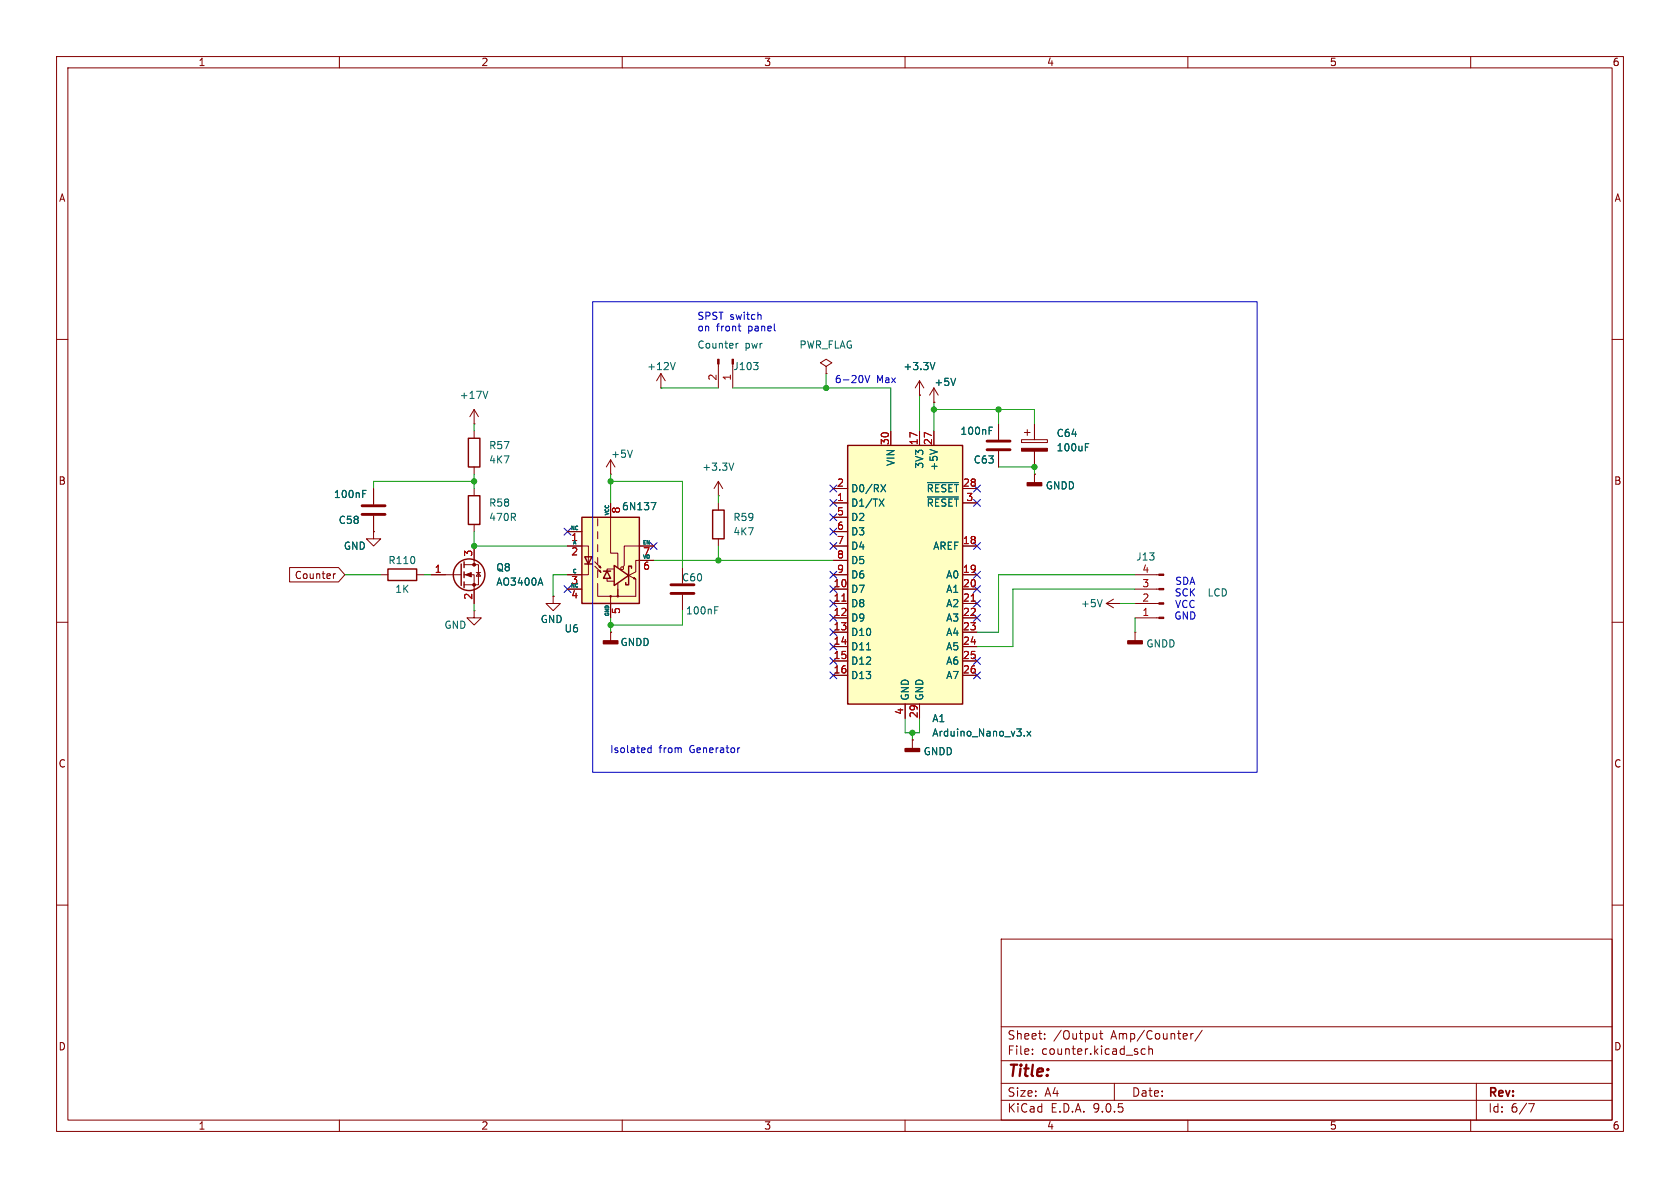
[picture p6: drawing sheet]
<svg xmlns="http://www.w3.org/2000/svg" width="297mm" height="210mm" viewBox="0 0 297 210" stroke-linecap="round" stroke-linejoin="round" font-family="sans-serif">
<g fill="none" stroke="#840000" stroke-width=".18">
<path d="M10 10h277v190h-277zM12 12h273v186h-273zM60 10v2M110 10v2M160 10v2M210 10v2M260 10v2M10 60h2M285 60h2M10 110h2M285 110h2M10 160h2"/>
<path d="M177 166h108v32h-108zM285 160h2M60 198v2M110 198v2M160 198v2M177 194.5h108M177 191.5h108M177 187.5h108M177 181.5h108M182.5 186.3v.1M182.5 185.5v.1M184.7 183.6v.1"/>
<path d="M184.7 182.8v.1M193.9 182.7v1M193.9 183.6l-.2 .1M194.4 182.7h.6M194.6 182.2v1.3l.4 .2M197 191.5v3M202.5 185.5l-.5-.1-.3 .3v.4l.2 .2h.6M203.1 185.5l.2-.1 .4 .1v.9M203.1 184.9v1.5M210 198v2M210.5 182.7v1M211 182.7l-.3 .1-.2 .2"/>
<path d="M212.5 182.1l-1.3 2M260 198v2M261 191.5v6.5M270.2 195.1h1l-.6 1.5"/>
</g>
<path d="M102.9 91.4h10.1v15.3h-10.1z" fill="#ffffc2"/>
<g fill="none" stroke="#840000" stroke-width=".18">
<path d="M83.8 74.9h.1M83.8 72.4v2.5M83.8 76.2v1.3M83.8 72.4l-.7 1.3M83.8 72.4l.8 1.3M116.8 68.6h.1M116.8 66l-.7 1.3M116.8 66l.8 1.3M116.8 66v2.6M127 64.4v4.2M129.5 64.8v3.8M146 64.8l1.1-.7-1.1-.6-1 .6 1 .7v1.2"/>
<path d="M146 66h.1M162.6 69.9h.1M162.6 67.3l-.8 1.3M162.6 67.3l.7 1.3M162.6 67.3v2.6M165.1 71.1h.1M165.1 68.6l-.8 1.3M165.1 68.6l.8 1.3M165.1 68.6v2.5M180.6 77.7h4.6v.5h-4.6zM181.1 76.5h1M181.6 75.9v1.1"/>
<path d="M182.9 74.9v2.8M182.9 79.8v2.8M66 94v1.3h1.3l-1.3 1.2-1.2-1.2h1.2M66 94h.1M66 86.4v2.8M66 91.2v2.8M82 99.8h2.6v3.6h-2.6M83.8 82.6v1.2M83.8 86.4v1.2M83.8 92.7v1.3M83.8 96.5v3.3M100.3 96.5h3.7v5.1h-3.7"/>
<path d="M100.3 94h2.6M105.2 99.3l1 1.1-.3-.2 .2-.2 .1 .4M105.7 91.7v1.3M105.7 94v1.3M105.7 96.3v1.2M105.7 98.6v1.2M107.9 88.9v8.9h1.3v2.5M107.9 83.8h.1M107.9 81.3v2.5M107.9 81.3l-.7 1.3M107.9 81.3l.8 1.3M115.6 99.1h-3.2v2l-1.3 .6 1.3 .7v3h-3.2v-2.3"/>
<path d="M115.6 96.5h-5.2v3.4l-.3 .3M127 87.6h.1M127 85.1l-.8 1.3M127 85.1l.8 1.3M127 85.1v2.5M127 88.9v1.3M127 95.3v1.2M182.9 83.8h.1M182.9 83.8v1.5M67.3 101.6h1.3M73.7 101.6h1.2M76.2 101.6h5.3"/>
<path d="M82 101.6h1.8v5.1M83.8 108v1.2h1.3l-1.3 1.3-1.3-1.3h1.3M83.8 108h.1M84.2 101.2h.8M84.6 101.2l.4 .7h-.8zM97.8 105.4v1.3h1.3l-1.3 1.3-1.3-1.3h1.3M97.8 105.4h.1M100.3 104.1h2.6M105.2 100.1l1 1.1-.3-.2 .2-.2 .1 .4M105.7 103.1v2.3h2.2M105.7 100.8v1.3M107.3 102.4v.3h1.3"/>
<path d="M107.9 111.8h.1M107.9 111.8v1.5M108.5 100.6h-1.2v.4M109.2 104.1v1.3h-1.3v3.8M120.6 100.3v2.8M120.6 105.2v2.8M195.6 106.7l1.2 .7M195.6 106.7h2.5M196.8 105.9l-1.2 .8M198.1 106.7h.1M200.7 111.8h.1M200.7 101.6h4.2"/>
<path d="M200.7 104.1h4.2M200.7 111.8v1.5M200.7 106.7h4.2M200.7 109.2h4.2M161.3 130.8h.1M161.3 130.8v1.5"/>
<circle cx="110" cy="100.5" r=".25"/>
</g>
<g fill="none" stroke="#840000" stroke-width=".25">
<path d="M82.8 77.5h2v5.1h-2zM81.5 99.7v3.8M82 99.3v1M82.8 87.6h2v5.1h-2zM102.9 91.4h10.1v15.3h-10.1zM103.4 98.4h1.2l-.6 1.3zM103.4 99.7h1.2M108.6 99.9l2.5 1.8-2.5 1.8zM126 90.2h2v5.1h-2zM68.6 100.6h5.1v2h-5.1zM82 101.1v1M82 102.9v1"/>
<path d="M106.7 101h1.2M107.3 101l.6 1.2h-1.2zM111.1 101.7v1.7h-.5v-.4M111.6 100.5v-.4h-.5v1.6"/>
<circle cx="82.9" cy="101.6" r="2.79"/>
</g>
<g fill="#840000" stroke="#840000" stroke-width=".18">
<path d="M112.1 102.1l.3 .3-.4-.1z"/>
<path d="M82.3 101.6l1-.4v.8z"/>
<path d="M204.9 109.1h.8v.2h-.8z"/>
<path d="M204.9 106.6h.8v.2h-.8z"/>
<path d="M204.9 104h.8v.3h-.8z"/>
<path d="M204.9 101.5h.8v.2h-.8z"/>
<path d="M180.6 79.2h4.6v.6h-4.6z"/>
<path d="M129.4 63.5h.3v.9h-.3z"/>
<path d="M126.9 63.5h.2v.9h-.2z"/>
<circle cx="107.9" cy="105.4" r=".13"/>
<circle cx="109.2" cy="105.4" r=".13"/>
<circle cx="83.8" cy="99.8" r=".25"/>
<circle cx="83.8" cy="103.4" r=".25"/>
</g>
<g fill="none" stroke="#006464" stroke-width=".18">
<path d="M86.2 69.2l-.4 1.2M111.8 79.6l-.4 1.2M119.4 64.1l-.5 1.2M130.1 60.7v.8M130.5 60.7l-.4 .2M133.2 64.1h.8l-.4 .5M133.9 64.6l.1 .2-.1 .5M165.3 64.1l-.4 1.2M168.9 66.9l-.4 1.2M191.9 79h.4M191.9 78.4h.6M64.1 87.3h.4"/>
<path d="M64.1 86.7h.6M115.1 88.8h.9l-.6 1.3M129.7 81.9l-.4 1.2M95.5 102.2l.5 1.2M126.4 107.9h.4M126.4 107.3h.6M194.9 106l-.5 1.3"/>
</g>
<g fill="#840000" stroke="#840000" stroke-width=".25">
<path d="M199.4 113.3h2.5v.5h-2.5z"/>
<path d="M181.6 85.3h2.5v.6h-2.5z"/>
<path d="M106.7 113.3h2.5v.5h-2.5z"/>
<path d="M160 132.3h2.6v.5h-2.6z"/>
</g>
<path d="M64 90.9h4.1M64 89.4h4.1M118.6 103.4h4.1M118.6 104.9h4.1" fill="none" stroke="#840000" stroke-width=".51"/>
<path d="M149.9 78.7h20.3v45.8h-20.3z" fill="#ffffc2"/>
<path d="M149.9 78.7h20.3v45.8h-20.3z" fill="none" stroke="#840000" stroke-width=".25"/>
<g fill="none" stroke="#840000" stroke-width=".18">
<path d="M157.5 76.2v2.5M162.6 69.9h.1M162.6 76.2v2.5M165.1 71.1h.1M165.1 76.2v2.5M176.5 74.9v2.8M176.5 79.8v2.8M182.9 74.9v2.8M182.9 79.8v2.8M66 94h.1M66 86.4v2.8M66 91.2v2.8"/>
<path d="M83.8 96.5v2.6M100.3 94h2.6M100.3 96.5h2.6M107.9 88.9v2.5M113 96.5h2.6M113 99.1h2.6M147.3 86.4h2.6M147.3 88.9h2.6M147.3 91.4h2.6M147.3 94h2.6M147.3 96.5h2.6M147.3 99.1h2.6"/>
<path d="M170.2 86.4h2.5M170.2 88.9h2.5M170.2 96.5h2.5M182.9 83.8h.1M51.2 100.3h8.6l1.2 1.3-1.2 1.3h-8.6zM58.9 101.4v.9M59.3 101.4l-.4 .3M76.2 101.6h2.5M83.8 104.1v2.6M97.8 105.4h.1M100.3 101.6h2.6M100.3 104.1h2.6"/>
<path d="M107.9 111.8h.1M107.9 106.7v2.5M147.3 101.6h2.6M147.3 104.1h2.6M147.3 106.7h2.6M147.3 109.2h2.6M147.3 111.8h2.6M147.3 114.3h2.6M147.3 116.8h2.6M147.3 119.4h2.6M170.2 101.6h2.5M170.2 104.1h2.5"/>
<path d="M170.2 106.7h2.5M170.2 109.2h2.5M170.2 111.8h2.5M170.2 114.3h2.5M170.2 116.8h2.5M170.2 119.4h2.5M160 124.5v2.5M161.3 130.8h.1M162.6 124.5v2.5"/>
</g>
<g fill="none" stroke="#006464" stroke-width=".18">
<path d="M164.4 79.5l1.3 .4M165.3 64.1l-.4 1.2M168.9 66.9l-.4 1.2M174.9 76.1h.4M174.9 75.5h.6M191.9 79h.4M191.9 78.4h.6M64.1 87.3h.4M64.1 86.7h.6M115.1 88.8h.9l-.6 1.3M155.4 88.2l.9 1.3M155.7 85.7l.9 1.2"/>
<path d="M156.3 88.2l-.9 1.3M156.6 85.7l-.9 1.2M164 85.3h5.4M164 87.9h5.4M95.5 102.2l.5 1.2M153.2 114.9h.7M181.1 130v.1M181.6 129.3l.6 .8M182.2 129.3l-.6 .8"/>
</g>
<path d="M148.8 106.3h.8M171.7 106.3h.7" fill="none" stroke="#a90000" stroke-width=".18"/>
<path d="M174.5 78h4.1M174.5 79.5h4.1" fill="none" stroke="#840000" stroke-width=".51"/>
<g fill="none" stroke="#009600" stroke-width=".18">
<path d="M83.8 74.9v1.3M116.8 68.6h10.2M129.5 68.6h28v7.6M146 66v2.6M162.6 69.9v6.3M165.1 72.4h17.8v2.5M165.1 71.1v5.1M176.5 72.4v2.5M83.8 85.1h-17.8v1.3M83.8 83.8v2.6M83.8 94v2.5h16.5M107.9 85.1h12.7v15.2"/>
<path d="M107.9 83.8v5.1M115.6 99.1h31.7M127 87.6v1.3M127 96.5v2.6M176.5 82.6h6.4v1.2M61 101.6h6.3M74.9 101.6h1.3M83.8 106.7v1.3M100.3 101.6h-2.5v3.8M107.9 109.2v2.6M120.6 108v2.5h-12.7M198.1 106.7h2.6"/>
<path d="M200.7 109.2v2.6M200.7 104.1h-21.6v10.2h-6.4M200.7 101.6h-24.2v10.2h-3.8M160 127v2.5h2.6v-2.5M161.3 129.5v1.3"/>
</g>
<g fill="none" stroke="#000084" stroke-width=".18">
<path d="M99.7 93.4l1.2 1.2M100.9 93.4l-1.2 1.2M115 95.9l1.2 1.2M116.2 95.9l-1.2 1.2M146.7 95.9l1.2 1.2M146.7 90.8l1.2 1.2M146.7 93.4l1.2 1.2M146.7 85.8l1.2 1.2M146.7 88.3l1.2 1.2M147.9 95.9l-1.2 1.2M147.9 90.8l-1.2 1.2M147.9 93.4l-1.2 1.2"/>
<path d="M147.9 85.8l-1.2 1.2M147.9 88.3l-1.2 1.2M172.1 95.9l1.2 1.2M172.1 85.8l1.2 1.2M172.1 88.3l1.2 1.2M173.3 95.9l-1.2 1.2M173.3 85.8l-1.2 1.2M173.3 88.3l-1.2 1.2M99.7 103.5l1.2 1.2M100.9 103.5l-1.2 1.2M146.7 103.5l1.2 1.2M146.7 111.2l1.2 1.2"/>
<path d="M146.7 118.8l1.2 1.2M146.7 106.1l1.2 1.2M146.7 108.6l1.2 1.2M146.7 113.7l1.2 1.2M146.7 116.2l1.2 1.2M146.7 101l1.2 1.2M147.9 103.5l-1.2 1.2M147.9 111.2l-1.2 1.2M147.9 118.8l-1.2 1.2M147.9 106.1l-1.2 1.2M147.9 108.6l-1.2 1.2M147.9 113.7l-1.2 1.2"/>
<path d="M147.9 116.2l-1.2 1.2M147.9 101l-1.2 1.2M172.1 118.8l1.2 1.2M172.1 116.2l1.2 1.2M172.1 103.5l1.2 1.2M172.1 106.1l1.2 1.2M172.1 101l1.2 1.2M172.1 108.6l1.2 1.2M173.3 118.8l-1.2 1.2M173.3 116.2l-1.2 1.2M173.3 103.5l-1.2 1.2M173.3 106.1l-1.2 1.2"/>
<path d="M173.3 101l-1.2 1.2M173.3 108.6l-1.2 1.2"/>
</g>
<path d="M104.8 53.3h117.4v83.2h-117.4zM130.5 57.7h.5M130.7 58.4l.3 .1M134.4 55.6l.1 .2v.7M152.9 66.4l.4 1.2 .5-1.2M115.1 131.8v1.2M115.1 132.3l-.3-.1-.3 .2 .1 .6h.5M130.8 132.2l-.3 .1" fill="none" stroke="#0000c2" stroke-width=".18"/>
<g fill="#009600" stroke="#009600" stroke-width=".18">
<circle cx="176.5" cy="72.4" r=".46"/>
<circle cx="165.1" cy="72.4" r=".46"/>
<circle cx="182.9" cy="82.6" r=".46"/>
<circle cx="161.3" cy="129.5" r=".46"/>
<circle cx="127" cy="99.1" r=".46"/>
<circle cx="146" cy="68.6" r=".46"/>
<circle cx="107.9" cy="110.5" r=".46"/>
<circle cx="83.8" cy="85.1" r=".46"/>
<circle cx="83.8" cy="96.5" r=".46"/>
<circle cx="107.9" cy="85.1" r=".46"/>
</g>
<text font-size="2.8" fill="#840000" x="178" y="190.9">Title:</text>
<g font-size="2.1" fill="#840000">
<text x="178" y="184">Sheet:</text>
<text x="186.2" y="184">/Output</text>
<text x="196.5" y="184">Amp/Counter/</text>
<text x="178" y="186.7">File:</text>
<text x="184.1" y="186.7">counter.kicad_sch</text>
<text x="178" y="196.9">KiCad</text>
<text x="178" y="194.1">Size:</text>
<text x="184.7" y="194.1">A4</text>
<text x="185.7" y="196.9">E.D.A.</text>
<text x="193.3" y="196.9">9.0.5</text>
<text x="200" y="194.1">Date:</text>
<text x="263" y="194.3">Rev:</text>
<text x="263" y="196.9">Id:</text>
<text x="267.1" y="196.9">6/7</text>
</g>
<g font-size="1.8" fill="#840000">
<text x="35" y="11.9">1</text>
<text x="85" y="11.9">2</text>
<text x="135" y="11.9">3</text>
<text x="185" y="11.9">4</text>
<text x="235" y="11.9">5</text>
<text x="285" y="11.9">6</text>
<text x="10.3" y="35.9">A</text>
<text x="285.3" y="35.9">A</text>
<text x="10.3" y="85.9">B</text>
<text x="285.3" y="85.9">B</text>
<text x="52" y="102.6">Counter</text>
<text x="10.3" y="135.9">C</text>
<text x="285.3" y="135.9">C</text>
<text x="10.3" y="185.9">D</text>
<text x="285.3" y="185.9">D</text>
<text x="35" y="199.9">1</text>
<text x="85" y="199.9">2</text>
<text x="135" y="199.9">3</text>
<text x="185" y="199.9">4</text>
<text x="235" y="199.9">5</text>
<text x="285" y="199.9">6</text>
</g>
<g font-size="1.8" fill="#0000c2">
<text x="123.2" y="56.7">SPST switch</text>
<text x="123.2" y="58.8">on</text>
<text x="126.7" y="58.8">front</text>
<text x="132.4" y="58.8">panel</text>
<text x="147.5" y="67.9">6-20V</text>
<text x="155" y="67.9">Max</text>
<text x="207.6" y="105.6">SCK</text>
<text x="207.6" y="107.7">VCC</text>
<text x="207.7" y="103.6">SDA</text>
<text x="207.5" y="109.7">GND</text>
<text x="107.8" y="133.3">Isolated</text>
<text x="116.5" y="133.3">from</text>
<text x="122" y="133.3">Generator</text>
</g>
<g font-size="1.8" fill="#006464">
<text x="114.3" y="65.6">+12V</text>
<text x="123.2" y="61.8">Counter</text>
<text x="129.5" y="65.6">J103</text>
<text x="131.7" y="61.8">pwr</text>
<text x="141.2" y="61.8">PWR_FLAG</text>
<text x="159.6" y="65.6">+3.3V</text>
<text x="81.2" y="70.7">+17V</text>
<text x="165.1" y="68.4">+5V</text>
<text x="169.7" y="77.1">100nF</text>
<text x="186.7" y="77.4">C64</text>
<text x="86.4" y="79.6">R57</text>
<text x="86.4" y="82.1">4K7</text>
<text x="107.9" y="81.1">+5V</text>
<text x="124.1" y="83.4">+3.3V</text>
<text x="158.3" y="82.5" transform="rotate(-90 158.3 82.5)">VIN</text>
<text x="163.4" y="83" transform="rotate(-90 163.4 83)">3V3</text>
<text x="166" y="83.3" transform="rotate(-90 166 83.3)">+5V</text>
<text x="172" y="82.1">C63</text>
<text x="186.7" y="80">100uF</text>
<text x="58.9" y="88.2">100nF</text>
<text x="86.4" y="89.8">R58</text>
<text x="150.4" y="87.2">D0/RX</text>
<text x="150.4" y="89.8">D1/TX</text>
<text x="163.7" y="87.2">~{RESET}</text>
<text x="163.7" y="89.8">~{RESET}</text>
<text x="184.8" y="86.7">GNDD</text>
<text x="59.8" y="92.8">C58</text>
<text x="86.4" y="92.3">470R</text>
<text x="109.9" y="90.4">6N137</text>
<text x="129.5" y="92.3">R59</text>
<text x="129.5" y="94.8">4K7</text>
<text x="150.4" y="92.3">D2</text>
<text x="150.4" y="94.8">D3</text>
<text x="60.7" y="97.4">GND</text>
<text x="68.6" y="99.9">R110</text>
<text x="87.6" y="101.2">Q8</text>
<text x="150.4" y="97.4">D4</text>
<text x="150.4" y="99.9">D5</text>
<text x="164.9" y="97.4">AREF</text>
<text x="200.8" y="99.3">J13</text>
<text x="69.8" y="105">1K</text>
<text x="87.6" y="103.7">AO3400A</text>
<text x="120.5" y="103">C60</text>
<text x="150.4" y="102.5">D6</text>
<text x="150.4" y="105">D7</text>
<text x="150.4" y="107.5">D8</text>
<text x="167.2" y="102.5">A0</text>
<text x="167.2" y="105">A1</text>
<text x="167.2" y="107.5">A2</text>
<text x="191" y="107.5">+5V</text>
<text x="213.4" y="105.6">LCD</text>
<text x="78.5" y="111.4">GND</text>
<text x="95.5" y="110.3">GND</text>
<text x="99.7" y="112">U6</text>
<text x="121.2" y="108.8">100nF</text>
<text x="150.4" y="110.1">D9</text>
<text x="150.4" y="112.6">D10</text>
<text x="167.2" y="110.1">A3</text>
<text x="167.2" y="112.6">A4</text>
<text x="109.6" y="114.4">GNDD</text>
<text x="150.4" y="115.2">D11</text>
<text x="150.4" y="117.7">D12</text>
<text x="167.2" y="115.2">A5</text>
<text x="167.2" y="117.7">A6</text>
<text x="202.6" y="114.7">GNDD</text>
<text x="150.4" y="120.2">D13</text>
<text x="160.9" y="124" transform="rotate(-90 160.9 124)">GND</text>
<text x="163.4" y="124" transform="rotate(-90 163.4 124)">GND</text>
<text x="167.2" y="120.2">A7</text>
<text x="164.7" y="127.9">A1</text>
<text x="164.7" y="130.4">Arduino_Nano_v3.x</text>
<text x="163.2" y="133.7">GNDD</text>
</g>
<g font-size="1.8" fill="#a90000">
<text x="126.7" y="67.4" transform="rotate(-90 126.7 67.4)">2</text>
<text x="129.3" y="67.4" transform="rotate(-90 129.3 67.4)">1</text>
<text x="157.2" y="78.8" transform="rotate(-90 157.2 78.8)">30</text>
<text x="162.3" y="78.8" transform="rotate(-90 162.3 78.8)">17</text>
<text x="164.8" y="78.8" transform="rotate(-90 164.8 78.8)">27</text>
<text x="147.9" y="86.1">2</text>
<text x="147.9" y="88.6">1</text>
<text x="170.1" y="86.1">28</text>
<text x="170.7" y="88.6">3</text>
<text x="100.9" y="96">1</text>
<text x="109.9" y="90.9" transform="rotate(-90 109.9 90.9)">8</text>
<text x="147.9" y="91.2">5</text>
<text x="147.9" y="93.7">6</text>
<text x="76.8" y="101.3">1</text>
<text x="83.6" y="98.5" transform="rotate(-90 83.6 98.5)">3</text>
<text x="100.9" y="98.5">2</text>
<text x="113.6" y="98.5">7</text>
<text x="113.6" y="101">6</text>
<text x="147.9" y="96.3">7</text>
<text x="147.9" y="98.8">8</text>
<text x="147.9" y="101.3">9</text>
<text x="170.1" y="96.3">18</text>
<text x="170.1" y="101.3">19</text>
<text x="201.9" y="101.3">4</text>
<text x="83.6" y="106.1" transform="rotate(-90 83.6 106.1)">2</text>
<text x="100.9" y="103.6">3</text>
<text x="100.9" y="106.1">4</text>
<text x="147.3" y="103.9">10</text>
<text x="147.3" y="106.4">11</text>
<text x="170.1" y="103.9">20</text>
<text x="170.1" y="106.4">21</text>
<text x="201.9" y="106.4">2</text>
<text x="201.9" y="103.9">3</text>
<text x="109.9" y="108.7" transform="rotate(-90 109.9 108.7)">5</text>
<text x="147.3" y="109">12</text>
<text x="147.3" y="111.5">13</text>
<text x="170.1" y="109">22</text>
<text x="170.1" y="111.5">23</text>
<text x="201.9" y="109">1</text>
<text x="147.3" y="114">14</text>
<text x="147.3" y="116.6">15</text>
<text x="147.3" y="119.1">16</text>
<text x="170.1" y="114">24</text>
<text x="170.1" y="116.6">25</text>
<text x="170.1" y="119.1">26</text>
<text x="159.8" y="126.4" transform="rotate(-90 159.8 126.4)">4</text>
<text x="162.3" y="127" transform="rotate(-90 162.3 127)">29</text>
</g>
<g font-size=".9" fill="#006464">
<text x="100.8" y="93.7">NC</text>
<text x="107.7" y="91.2" transform="rotate(-90 107.7 91.2)">VCC</text>
<text x="101.1" y="101.3">C</text>
<text x="101.2" y="96.3">A</text>
<text x="113.5" y="96.3">EN</text>
<text x="113.5" y="98.8">VO</text>
<text x="100.8" y="103.9">NC</text>
<text x="107.7" y="109.1" transform="rotate(-90 107.7 109.1)">GND</text>
</g>
</svg>
